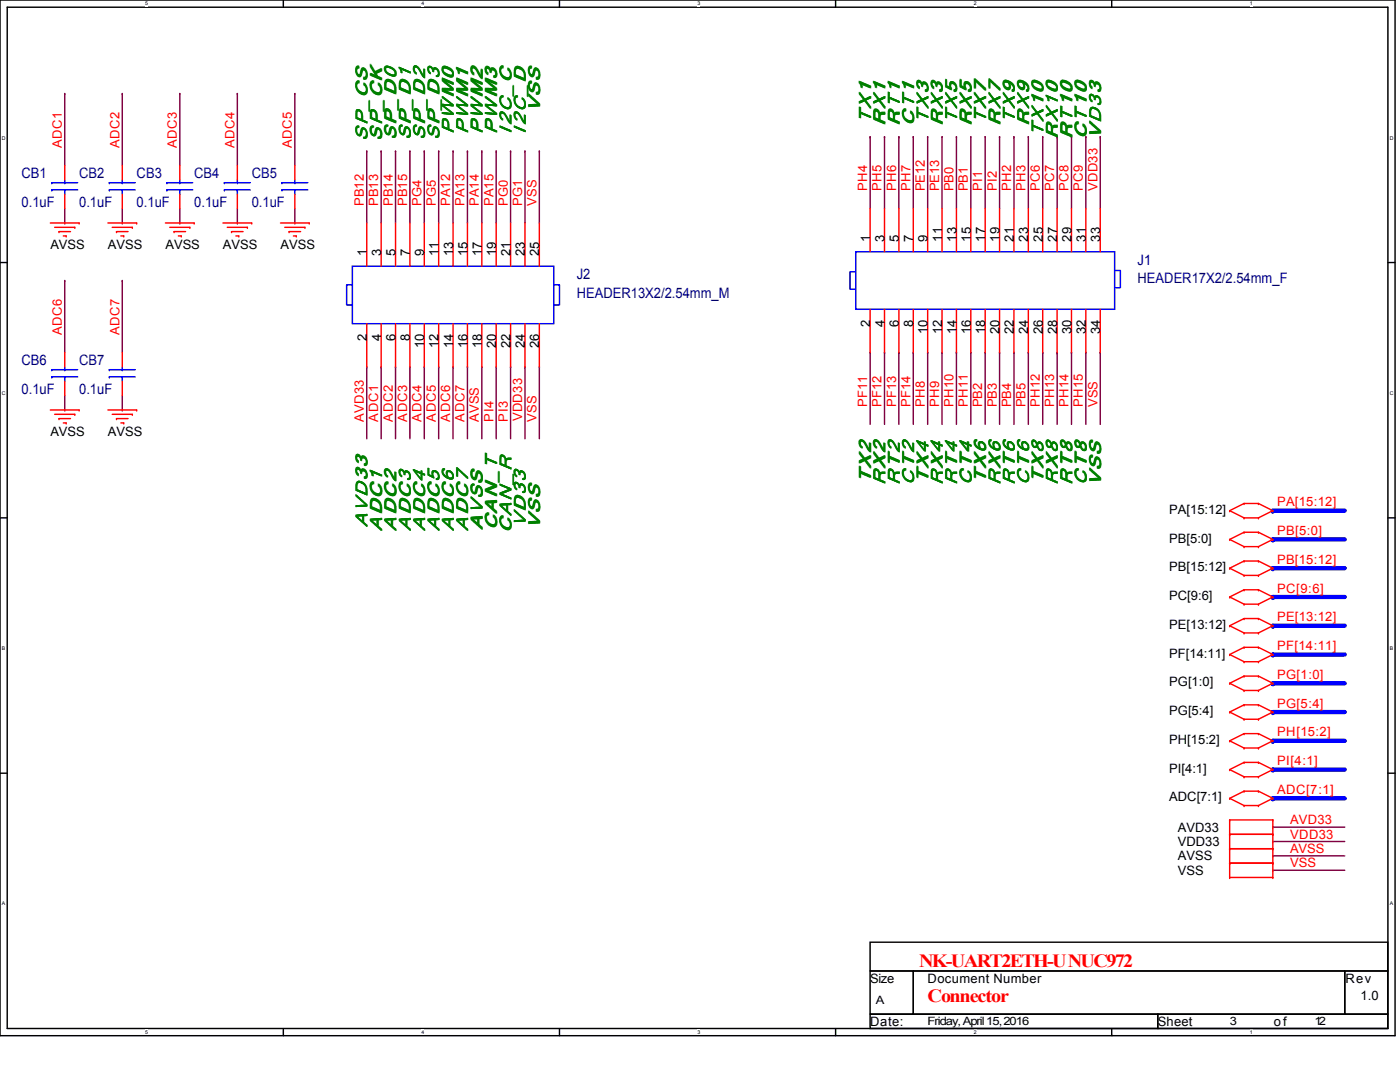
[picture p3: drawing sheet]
<svg xmlns="http://www.w3.org/2000/svg" width="279mm" height="216mm" viewBox="0 0 279 216" stroke-linecap="round" stroke-linejoin="round" font-family="sans-serif">
<path d="M0 0h278.4v206.7h-278.4zM1.4 1.4h275.6v203.8h-275.6z" fill="none" stroke="#000" stroke-width=".29"/>
<g fill="#fff">
<path d="M29 .2h.6v1.1h-.6z"/>
<path d="M29 205.4h.6v1.1h-.6z"/>
</g>
<path d="M56.5 0v1.4M56.5 205.2v1.5" fill="none" stroke="#000" stroke-width=".29"/>
<g fill="#fff">
<path d="M84.1 .2h.6v1.1h-.6z"/>
<path d="M84.1 205.4h.6v1.1h-.6z"/>
</g>
<path d="M111.7 0v1.4M111.7 205.2v1.5" fill="none" stroke="#000" stroke-width=".29"/>
<g fill="#fff">
<path d="M139.2 .2h.6v1.1h-.6z"/>
<path d="M139.2 205.4h.6v1.1h-.6z"/>
</g>
<path d="M166.8 0v1.4M166.8 205.2v1.5" fill="none" stroke="#000" stroke-width=".29"/>
<g fill="#fff">
<path d="M194.3 .2h.6v1.1h-.6z"/>
<path d="M194.3 205.4h.6v1.1h-.6z"/>
</g>
<path d="M221.9 0v1.4M221.9 205.2v1.5" fill="none" stroke="#000" stroke-width=".29"/>
<g fill="#fff">
<path d="M249.4 .2h.6v1.1h-.6z"/>
<path d="M249.4 205.4h.6v1.1h-.6z"/>
<path d="M.4 26.9h.7v1.2h-.7z"/>
<path d="M277.3 26.9h.8v1.2h-.8z"/>
<path d="M.4 77.9h.7v1.1h-.7z"/>
<path d="M277.3 77.9h.8v1.1h-.8z"/>
</g>
<path d="M0 52.4h1.4M277 52.4h1.4" fill="none" stroke="#000" stroke-width=".29"/>
<g fill="#fff">
<path d="M.4 128.8h.7v1.2h-.7z"/>
<path d="M277.3 128.8h.7v1.2h-.7z"/>
</g>
<path d="M0 103.3h1.4M277 103.3h1.4" fill="none" stroke="#000" stroke-width=".29"/>
<g fill="#fff">
<path d="M.4 179.7h.7v1.2h-.7z"/>
<path d="M277.3 179.7h.7v1.2h-.7z"/>
</g>
<path d="M0 154.3h1.4M277 154.3h1.4" fill="none" stroke="#000" stroke-width=".29"/>
<path d="M254 113.4h14.4" fill="none" stroke="#00f" stroke-width=".86"/>
<circle cx="254" cy="113.4" r=".43" fill="#00f"/>
<path d="M254 170.8h.1M254 167.9h.1M254 170.8h14.4M254 167.9h14.4" fill="none" stroke="#800040" stroke-width=".29"/>
<path d="M254 107.6h14.4" fill="none" stroke="#00f" stroke-width=".86"/>
<circle cx="254" cy="107.6" r=".43" fill="#00f"/>
<path d="M254 124.9h14.4" fill="none" stroke="#00f" stroke-width=".86"/>
<circle cx="254" cy="124.9" r=".43" fill="#00f"/>
<path d="M254 147.8h14.4" fill="none" stroke="#00f" stroke-width=".86"/>
<circle cx="254" cy="147.8" r=".43" fill="#00f"/>
<path d="M254 153.6h14.4" fill="none" stroke="#00f" stroke-width=".86"/>
<circle cx="254" cy="153.6" r=".43" fill="#00f"/>
<path d="M254 130.6h14.4" fill="none" stroke="#00f" stroke-width=".86"/>
<circle cx="254" cy="130.6" r=".43" fill="#00f"/>
<g fill="none" stroke="#800040" stroke-width=".29">
<path d="M173.7 27.3h.1M173.7 27.3v14.3M176.5 27.3h.1M176.5 27.3v14.3M179.4 27.3h.1M179.4 27.3v14.3M182.3 27.3h.1M182.3 27.3v14.3M185.1 27.3h.1M185.1 27.3v14.3M188 27.3h.1M188 27.3v14.3"/>
<path d="M190.9 27.3h.1M190.9 27.3v14.3M193.7 27.3h.1M193.7 27.3v14.3M196.6 27.3h.1M196.6 27.3v14.3M199.5 27.3h.1M199.5 27.3v14.3M202.4 27.3h.1M202.4 27.3v14.3M205.2 27.3h.1M205.2 27.3v14.3"/>
<path d="M208.1 27.3h.1M208.1 27.3v14.3M211 27.3h.1M211 27.3v14.3M213.8 27.3h.1M213.8 27.3v14.3M216.7 27.3h.1M216.7 27.3v14.3M219.6 27.3h.1M219.6 27.3v14.3M173.7 70.3h.1M173.7 70.3v14.4"/>
<path d="M176.5 70.3h.1M176.5 70.3v14.4M179.4 70.3h.1M179.4 70.3v14.4M182.3 70.3h.1M182.3 70.3v14.4M185.1 70.3h.1M185.1 70.3v14.4M188 70.3h.1M188 70.3v14.4M190.9 70.3h.1M190.9 70.3v14.4"/>
<path d="M193.7 70.3h.1M193.7 70.3v14.4M196.6 70.3h.1M196.6 70.3v14.4M199.5 70.3h.1M199.5 70.3v14.4M202.4 70.3h.1M202.4 70.3v14.4M205.2 70.3h.1M205.2 70.3v14.4M208.1 70.3h.1M208.1 70.3v14.4"/>
<path d="M211 70.3h.1M211 70.3v14.4M213.8 70.3h.1M213.8 70.3v14.4M216.7 70.3h.1M216.7 70.3v14.4M219.6 70.3h.1M219.6 70.3v14.4"/>
</g>
<path d="M254 101.9h14.4" fill="none" stroke="#00f" stroke-width=".86"/>
<circle cx="254" cy="101.9" r=".43" fill="#00f"/>
<path d="M254 119.1h14.4" fill="none" stroke="#00f" stroke-width=".86"/>
<circle cx="254" cy="119.1" r=".43" fill="#00f"/>
<path d="M254 136.3h14.4" fill="none" stroke="#00f" stroke-width=".86"/>
<circle cx="254" cy="136.3" r=".43" fill="#00f"/>
<path d="M254 142.1h14.4" fill="none" stroke="#00f" stroke-width=".86"/>
<circle cx="254" cy="142.1" r=".43" fill="#00f"/>
<path d="M254 159.3h14.4" fill="none" stroke="#00f" stroke-width=".86"/>
<circle cx="254" cy="159.3" r=".43" fill="#00f"/>
<g fill="none" stroke="#800040" stroke-width=".29">
<path d="M12.9 18.7h.1M12.9 18.7v14.3M24.4 18.7h.1M24.4 18.7v14.3M35.9 18.7h.1M35.9 18.7v14.3M47.4 18.7h.1M47.4 18.7v14.3M58.8 18.7h.1M58.8 18.7v14.3M73.2 30.1h.1M73.2 30.1v14.4"/>
<path d="M76.1 30.1h.1M76.1 30.1v14.4M78.9 30.1h.1M78.9 30.1v14.4M81.8 30.1h.1M81.8 30.1v14.4M84.7 30.1h.1M84.7 30.1v14.4M87.5 30.1h.1M87.5 30.1v14.4M90.4 30.1h.1M90.4 30.1v14.4"/>
<path d="M93.3 30.1h.1M93.3 30.1v14.4M96.2 30.1h.1M96.2 30.1v14.4M99 30.1h.1M99 30.1v14.4M101.9 30.1h.1M101.9 30.1v14.4M104.8 30.1h.1M104.8 30.1v14.4M107.6 30.1h.1M107.6 30.1v14.4"/>
<path d="M12.9 56h.1M12.9 44.5h.1M12.9 41.6v2.9M12.9 56v14.3M24.4 56h.1M24.4 44.5h.1M24.4 41.6v2.9M24.4 56v14.3M35.9 44.5h.1M35.9 41.6v2.9M47.4 44.5h.1M47.4 41.6v2.9"/>
<path d="M58.8 44.5h.1M58.8 41.6v2.9M12.9 78.9v2.9M24.4 78.9v2.9M73.2 73.2h.1M73.2 73.2v14.3M76.1 73.2h.1M76.1 73.2v14.3M78.9 73.2h.1M78.9 73.2v14.3M81.8 73.2h.1M81.8 73.2v14.3"/>
<path d="M84.7 73.2h.1M84.7 73.2v14.3M87.5 73.2h.1M87.5 73.2v14.3M90.4 73.2h.1M90.4 73.2v14.3M93.3 73.2h.1M93.3 73.2v14.3M96.2 73.2h.1M96.2 73.2v14.3M99 73.2h.1M99 73.2v14.3"/>
<path d="M101.9 73.2h.1M101.9 73.2v14.3M104.8 73.2h.1M104.8 73.2v14.3M107.6 73.2h.1M107.6 73.2v14.3M12.9 81.8h.1M24.4 81.8h.1M254 165h.1M254 173.7h.1M254 165h14.4M254 173.7h14.4"/>
</g>
<g fill="none" stroke="#f00" stroke-width=".29">
<path d="M12.9 33v2.9M12.9 38.8v2.8M24.4 33v2.9M24.4 38.8v2.8M35.9 33v2.9M35.9 38.8v2.8M47.4 33v2.9M47.4 38.8v2.8M58.8 33v2.9M58.8 38.8v2.8M10.1 44.5h5.7M10.9 45.4h4"/>
<path d="M11.8 46.2h.1M11.8 46.2h2.3M12.6 47.1h.6M13.2 47.1h.1M14.9 45.4h.1M15.8 44.5h.1M21.5 44.5h5.8M22.4 45.4h4M23.3 46.2h.1M23.3 46.2h2.3M24.1 47.1h.6M24.7 47.1h.1"/>
<path d="M26.4 45.4h.1M27.3 44.5h.1M33 44.5h5.8M33.9 45.4h4M34.7 46.2h.1M34.7 46.2h2.3M35.6 47.1h.6M36.2 47.1h.1M37.9 45.4h.1M38.8 44.5h.1M44.5 44.5h5.7M45.4 45.4h4"/>
<path d="M46.2 46.2h.1M46.2 46.2h2.3M47.1 47.1h.6M47.7 47.1h.1M49.4 45.4h.1M50.2 44.5h.1M56 44.5h5.7M56.8 45.4h4.1M57.7 46.2h.1M57.7 46.2h2.3M58.6 47.1h.5M59.1 47.1h.1"/>
<path d="M60.9 45.4h.1M61.7 44.5h.1M73.2 44.5v8.6M76.1 44.5v8.6M78.9 44.5v8.6M81.8 44.5v8.6M84.7 44.5v8.6M87.5 44.5v8.6M90.4 44.5v8.6M93.3 44.5v8.6M96.2 44.5v8.6M99 44.5v8.6"/>
<path d="M101.9 44.5v8.6M104.8 44.5v8.6M107.6 44.5v8.6M173.7 41.6v8.6M176.5 41.6v8.6M179.4 41.6v8.6M182.3 41.6v8.6M185.1 41.6v8.6M188 41.6v8.6M190.9 41.6v8.6M193.7 41.6v8.6M196.6 41.6v8.6"/>
<path d="M199.5 41.6v8.6M202.4 41.6v8.6M205.2 41.6v8.6M208.1 41.6v8.6M211 41.6v8.6M213.8 41.6v8.6M216.7 41.6v8.6M219.6 41.6v8.6M12.9 70.3v2.9M12.9 76.1v2.8M24.4 70.3v2.9M24.4 76.1v2.8"/>
<path d="M73.2 64.6v8.6M76.1 64.6v8.6M78.9 64.6v8.6M81.8 64.6v8.6M84.7 64.6v8.6M87.5 64.6v8.6M90.4 64.6v8.6M93.3 64.6v8.6M96.2 64.6v8.6M99 64.6v8.6M101.9 64.6v8.6M104.8 64.6v8.6"/>
<path d="M107.6 64.6v8.6M173.7 61.7v8.6M176.5 61.7v8.6M179.4 61.7v8.6M182.3 61.7v8.6M185.1 61.7v8.6M188 61.7v8.6M190.9 61.7v8.6M193.7 61.7v8.6M196.6 61.7v8.6M199.5 61.7v8.6M202.4 61.7v8.6"/>
<path d="M205.2 61.7v8.6M208.1 61.7v8.6M211 61.7v8.6M213.8 61.7v8.6M216.7 61.7v8.6M219.6 61.7v8.6M10.1 81.8h5.7M10.9 82.7h4M11.8 83.5h.1M11.8 83.5h2.3M12.6 84.4h.6M13.2 84.4h.1"/>
<path d="M14.9 82.7h.1M15.8 81.8h.1M21.5 81.8h5.8M22.4 82.7h4M23.3 83.5h.1M23.3 83.5h2.3M24.1 84.4h.6M24.7 84.4h.1M26.4 82.7h.1M27.3 81.8h.1M245.4 113.4h.1M245.4 107.6h.1"/>
<path d="M245.4 101.9h.1M245.4 119.1h.1M245.4 113.4l2.9 1.4M245.4 107.6l2.9 1.5M245.4 101.9l2.9 1.4M245.4 119.1l2.9 1.5M248.3 111.9h.1M248.3 114.8h.1M248.3 106.2h.1M248.3 109.1h.1M248.3 100.5h.1M248.3 103.3h.1"/>
<path d="M248.3 117.7h.1M248.3 111.9l-2.9 1.5M248.3 111.9h2.8M248.3 114.8h2.8M248.3 106.2l-2.9 1.4M248.3 106.2h2.8M248.3 109.1h2.8M248.3 100.5l-2.9 1.4M248.3 100.5h2.8M248.3 103.3h2.8M248.3 117.7l-2.9 1.4M248.3 117.7h2.8"/>
<path d="M251.1 111.9h.1M251.1 114.8h.1M251.1 106.2h.1M251.1 109.1h.1M251.1 100.5h.1M251.1 103.3h.1M251.1 117.7h.1M251.1 111.9l2.9 1.5M251.1 106.2l2.9 1.4M251.1 100.5l2.9 1.4M251.1 117.7l2.9 1.4M254 113.4h.1"/>
<path d="M254 107.6h.1M254 101.9h.1M254 119.1h.1M254 113.4l-2.9 1.4M254 107.6l-2.9 1.5M254 101.9l-2.9 1.4M254 119.1l-2.9 1.5M245.4 124.9h.1M245.4 130.6h.1M245.4 136.3h.1M245.4 124.9l2.9 1.4M245.4 130.6l2.9 1.4"/>
<path d="M245.4 136.3l2.9 1.5M248.3 123.4h.1M248.3 126.3h.1M248.3 129.2h.1M248.3 132h.1M248.3 120.6h.1M248.3 134.9h.1M248.3 137.8h.1M248.3 123.4l-2.9 1.5M248.3 123.4h2.8M248.3 126.3h2.8M248.3 129.2l-2.9 1.4"/>
<path d="M248.3 129.2h2.8M248.3 132h2.8M248.3 120.6h2.8M248.3 134.9l-2.9 1.4M248.3 134.9h2.8M248.3 137.8h2.8M251.1 123.4h.1M251.1 126.3h.1M251.1 129.2h.1M251.1 132h.1M251.1 120.6h.1M251.1 134.9h.1"/>
<path d="M251.1 137.8h.1M251.1 123.4l2.9 1.5M251.1 129.2l2.9 1.4M251.1 134.9l2.9 1.4M254 124.9h.1M254 130.6h.1M254 136.3h.1M254 124.9l-2.9 1.4M254 130.6l-2.9 1.4M254 136.3l-2.9 1.5M245.4 147.8h.1M245.4 153.6h.1"/>
<path d="M245.4 142.1h.1M245.4 159.3h.1M245.4 147.8l2.9 1.5M245.4 153.6l2.9 1.4M245.4 142.1l2.9 1.4M245.4 159.3l2.9 1.4M248.3 146.4h.1M248.3 149.3h.1M248.3 152.1h.1M248.3 155h.1M248.3 140.6h.1M248.3 143.5h.1"/>
<path d="M248.3 157.9h.1M248.3 146.4l-2.9 1.4M248.3 146.4h2.8M248.3 149.3h2.8M248.3 152.1l-2.9 1.5M248.3 152.1h2.8M248.3 155h2.8M248.3 140.6l-2.9 1.5M248.3 140.6h2.8M248.3 143.5h2.8M248.3 157.9l-2.9 1.4M248.3 157.9h2.8"/>
<path d="M251.1 146.4h.1M251.1 149.3h.1M251.1 152.1h.1M251.1 155h.1M251.1 140.6h.1M251.1 143.5h.1M251.1 157.9h.1M251.1 146.4l2.9 1.4M251.1 152.1l2.9 1.5M251.1 140.6l2.9 1.5M251.1 157.9l2.9 1.4M254 147.8h.1"/>
<path d="M254 153.6h.1M254 142.1h.1M254 159.3h.1M254 147.8l-2.9 1.5M254 153.6l-2.9 1.4M254 142.1l-2.9 1.4M254 159.3l-2.9 1.4M245.4 172.2h.1M245.4 169.3h.1M245.4 166.5h.1M245.4 163.6h.1M245.4 175.1h.1"/>
<path d="M245.4 169.3h8.6M245.4 172.2h8.6M245.4 163.6v11.5M245.4 166.5h8.6M245.4 163.6h8.6M245.4 175.1h8.6M248.3 160.7h.1M248.3 160.7h2.8M251.1 160.7h.1M254 169.3h.1M254 172.2h.1M254 166.5h.1"/>
<path d="M254 163.6h.1M254 175.1h.1M254 163.6v11.5"/>
</g>
<path d="M173.7 188h103.3v5.7h-103.3zM173.7 193.7h8.6v8.7h-8.6zM182.3 193.7h86.1v8.7h-86.1zM268.4 193.7h8.6v8.7h-8.6zM173.7 202.4h57.4v2.8h-57.4zM231.1 202.4h45.9v2.8h-45.9z" fill="none" stroke="#000" stroke-width=".29"/>
<g fill="none" stroke="#00f" stroke-width=".29">
<path d="M10.3 37.9h.1M10.3 36.5h.1M10.3 37.9h5.2M10.3 36.5h5.2M12.9 36.5h.1M12.9 37.9h.1M12.9 35.9v.6M12.9 37.9v.9M21.8 37.9h.1M21.8 36.5h.1M21.8 37.9h5.2M21.8 36.5h5.2"/>
<path d="M24.4 36.5h.1M24.4 37.9h.1M24.4 35.9v.6M24.4 37.9v.9M33.3 37.9h.1M33.3 36.5h.1M33.3 37.9h5.2M33.3 36.5h5.2M35.9 36.5h.1M35.9 37.9h.1M35.9 35.9v.6M35.9 37.9v.9"/>
<path d="M44.8 37.9h.1M44.8 36.5h.1M44.8 37.9h5.1M44.8 36.5h5.1M47.4 36.5h.1M47.4 37.9h.1M47.4 35.9v.6M47.4 37.9v.9M56.3 37.9h.1M56.3 36.5h.1M56.3 37.9h5.1M56.3 36.5h5.1"/>
<path d="M58.8 36.5h.1M58.8 37.9h.1M58.8 35.9v.6M58.8 37.9v.9M70.3 53.1h40.2v11.5h-40.2zM70.3 56.8h-1.1v4.1h1.1M110.5 56.8h1.2v4.1h-1.2M170.8 50.2h51.6v11.5h-51.6zM170.8 54.3h-1.2v3.4h1.2M222.4 54h1.2v3.4h-1.2M10.3 75.2h.1M10.3 73.8h.1"/>
<path d="M10.3 75.2h5.2M10.3 73.8h5.2M12.9 73.8h.1M12.9 75.2h.1M12.9 73.2v.6M12.9 75.2v.9M21.8 75.2h.1M21.8 73.8h.1M21.8 75.2h5.2M21.8 73.8h5.2M24.4 73.8h.1M24.4 75.2h.1"/>
<path d="M24.4 73.2v.6M24.4 75.2v.9"/>
</g>
<g font-size="3.7" fill="#f00">
<text x="183.4" y="193">NK-UART2ETH-U NUC972</text>
<text x="185.1" y="199.9">Connector</text>
</g>
<g font-size="3.4" fill="#008000">
<text x="107.8" y="22.2" transform="rotate(-90 107.8 22.2)">VSS</text>
<text x="73.4" y="28.1" transform="rotate(-90 73.4 28.1)">SP_CS</text>
<text x="76.2" y="28.1" transform="rotate(-90 76.2 28.1)">SP_CK</text>
<text x="79.1" y="27.8" transform="rotate(-90 79.1 27.8)">SP_ D0</text>
<text x="82" y="27.8" transform="rotate(-90 82 27.8)">SP_ D1</text>
<text x="84.9" y="27.8" transform="rotate(-90 84.9 27.8)">SP_ D2</text>
<text x="87.7" y="27.8" transform="rotate(-90 87.7 27.8)">SP_ D3</text>
<text x="90.6" y="26.7" transform="rotate(-90 90.6 26.7)">PWM0</text>
<text x="93.5" y="26.7" transform="rotate(-90 93.5 26.7)">PWM1</text>
<text x="96.3" y="26.7" transform="rotate(-90 96.3 26.7)">PWM2</text>
<text x="99.2" y="26.7" transform="rotate(-90 99.2 26.7)">PWM3</text>
<text x="102.1" y="26.7" transform="rotate(-90 102.1 26.7)">I 2C_C</text>
<text x="104.9" y="26.7" transform="rotate(-90 104.9 26.7)">I 2C_D</text>
<text x="173.8" y="24.5" transform="rotate(-90 173.8 24.5)">TX1</text>
<text x="176.7" y="25" transform="rotate(-90 176.7 25)">RX1</text>
<text x="179.6" y="25" transform="rotate(-90 179.6 25)">R T1</text>
<text x="182.4" y="25" transform="rotate(-90 182.4 25)">C T1</text>
<text x="185.3" y="24.5" transform="rotate(-90 185.3 24.5)">TX3</text>
<text x="188.2" y="25" transform="rotate(-90 188.2 25)">RX3</text>
<text x="191" y="24.5" transform="rotate(-90 191 24.5)">TX5</text>
<text x="193.9" y="25" transform="rotate(-90 193.9 25)">RX5</text>
<text x="196.8" y="24.5" transform="rotate(-90 196.8 24.5)">TX7</text>
<text x="199.7" y="25" transform="rotate(-90 199.7 25)">RX7</text>
<text x="202.5" y="24.5" transform="rotate(-90 202.5 24.5)">TX9</text>
<text x="205.4" y="25" transform="rotate(-90 205.4 25)">RX9</text>
<text x="208.3" y="27.1" transform="rotate(-90 208.3 27.1)">TX10</text>
<text x="211.1" y="27.6" transform="rotate(-90 211.1 27.6)">RX10</text>
<text x="214" y="27.6" transform="rotate(-90 214 27.6)">RT 10</text>
<text x="216.9" y="27.6" transform="rotate(-90 216.9 27.6)">CT 10</text>
<text x="219.8" y="27.6" transform="rotate(-90 219.8 27.6)">VD33</text>
<text x="173.8" y="96.2" transform="rotate(-90 173.8 96.2)">TX2</text>
<text x="176.7" y="96.8" transform="rotate(-90 176.7 96.8)">RX2</text>
<text x="179.6" y="96.7" transform="rotate(-90 179.6 96.7)">R T2</text>
<text x="182.4" y="96.7" transform="rotate(-90 182.4 96.7)">C T2</text>
<text x="185.3" y="96.2" transform="rotate(-90 185.3 96.2)">TX4</text>
<text x="188.2" y="96.8" transform="rotate(-90 188.2 96.8)">RX4</text>
<text x="191" y="96.7" transform="rotate(-90 191 96.7)">R T4</text>
<text x="193.9" y="96.7" transform="rotate(-90 193.9 96.7)">C T4</text>
<text x="196.8" y="96.2" transform="rotate(-90 196.8 96.2)">TX6</text>
<text x="199.7" y="96.8" transform="rotate(-90 199.7 96.8)">RX6</text>
<text x="202.5" y="96.7" transform="rotate(-90 202.5 96.7)">R T6</text>
<text x="205.4" y="96.7" transform="rotate(-90 205.4 96.7)">C T6</text>
<text x="208.3" y="96.2" transform="rotate(-90 208.3 96.2)">TX8</text>
<text x="211.1" y="96.8" transform="rotate(-90 211.1 96.8)">RX8</text>
<text x="214" y="96.7" transform="rotate(-90 214 96.7)">R T8</text>
<text x="216.9" y="96.7" transform="rotate(-90 216.9 96.7)">C T8</text>
<text x="219.8" y="96.8" transform="rotate(-90 219.8 96.8)">VSS</text>
<text x="73.4" y="105.1" transform="rotate(-90 73.4 105.1)">AVD33</text>
<text x="76.2" y="105.9" transform="rotate(-90 76.2 105.9)">A DC1</text>
<text x="79.1" y="105.9" transform="rotate(-90 79.1 105.9)">A DC2</text>
<text x="82" y="105.9" transform="rotate(-90 82 105.9)">A DC3</text>
<text x="84.9" y="105.9" transform="rotate(-90 84.9 105.9)">A DC4</text>
<text x="87.7" y="105.9" transform="rotate(-90 87.7 105.9)">A DC5</text>
<text x="90.6" y="105.9" transform="rotate(-90 90.6 105.9)">A DC6</text>
<text x="93.5" y="105.9" transform="rotate(-90 93.5 105.9)">A DC7</text>
<text x="96.3" y="105.6" transform="rotate(-90 96.3 105.6)">AVSS</text>
<text x="99.2" y="105.6" transform="rotate(-90 99.2 105.6)">CAN_T</text>
<text x="102.1" y="106.2" transform="rotate(-90 102.1 106.2)">CAN _R</text>
<text x="104.9" y="105.1" transform="rotate(-90 104.9 105.1)">VD33</text>
<text x="107.8" y="105.4" transform="rotate(-90 107.8 105.4)">VSS</text>
</g>
<g font-size="2.9" fill="#000080">
<text x="4.3" y="35.6">CB1</text>
<text x="15.8" y="35.6">CB2</text>
<text x="27.3" y="35.6">CB3</text>
<text x="38.8" y="35.6">CB4</text>
<text x="50.2" y="35.6">CB5</text>
<text x="4.3" y="41.4">0.1uF</text>
<text x="15.8" y="41.4">0.1uF</text>
<text x="27.3" y="41.4">0.1uF</text>
<text x="38.8" y="41.4">0.1uF</text>
<text x="50.2" y="41.4">0.1uF</text>
<text x="227" y="52.8">J1</text>
<text x="115.1" y="55.7">J2</text>
<text x="115.1" y="59.4">HEADER13X2/2.54mm_M</text>
<text x="227" y="56.6">HEADER17X2/2.54mm_F</text>
<text x="4.3" y="72.9">CB6</text>
<text x="15.8" y="72.9">CB7</text>
<text x="4.3" y="78.7">0.1uF</text>
<text x="15.8" y="78.7">0.1uF</text>
</g>
<g font-size="2.6" fill="#f00">
<text x="12.4" y="29.6" transform="rotate(-90 12.4 29.6)">ADC1</text>
<text x="23.8" y="29.6" transform="rotate(-90 23.8 29.6)">ADC2</text>
<text x="35.3" y="29.6" transform="rotate(-90 35.3 29.6)">ADC3</text>
<text x="46.8" y="29.6" transform="rotate(-90 46.8 29.6)">ADC4</text>
<text x="58.3" y="29.6" transform="rotate(-90 58.3 29.6)">ADC5</text>
<text x="72.6" y="41.1" transform="rotate(-90 72.6 41.1)">PB12</text>
<text x="75.5" y="41.1" transform="rotate(-90 75.5 41.1)">PB13</text>
<text x="78.4" y="41.1" transform="rotate(-90 78.4 41.1)">PB14</text>
<text x="81.2" y="41.1" transform="rotate(-90 81.2 41.1)">PB15</text>
<text x="84.1" y="41.1" transform="rotate(-90 84.1 41.1)">PG4</text>
<text x="87" y="41.1" transform="rotate(-90 87 41.1)">PG5</text>
<text x="89.8" y="41.1" transform="rotate(-90 89.8 41.1)">PA12</text>
<text x="92.7" y="41.1" transform="rotate(-90 92.7 41.1)">PA13</text>
<text x="95.6" y="41.1" transform="rotate(-90 95.6 41.1)">PA14</text>
<text x="98.5" y="41.1" transform="rotate(-90 98.5 41.1)">PA15</text>
<text x="101.3" y="41.1" transform="rotate(-90 101.3 41.1)">PG0</text>
<text x="104.2" y="41.1" transform="rotate(-90 104.2 41.1)">PG1</text>
<text x="107.1" y="41.1" transform="rotate(-90 107.1 41.1)">VSS</text>
<text x="173.1" y="38.1" transform="rotate(-90 173.1 38.1)">PH4</text>
<text x="176" y="38.1" transform="rotate(-90 176 38.1)">PH5</text>
<text x="178.8" y="38.1" transform="rotate(-90 178.8 38.1)">PH6</text>
<text x="181.7" y="38.1" transform="rotate(-90 181.7 38.1)">PH7</text>
<text x="184.6" y="38.2" transform="rotate(-90 184.6 38.2)">PE12</text>
<text x="187.4" y="38.2" transform="rotate(-90 187.4 38.2)">PE13</text>
<text x="190.3" y="38.2" transform="rotate(-90 190.3 38.2)">PB0</text>
<text x="193.2" y="38.2" transform="rotate(-90 193.2 38.2)">PB1</text>
<text x="196" y="38.2" transform="rotate(-90 196 38.2)">PI1</text>
<text x="198.9" y="38.2" transform="rotate(-90 198.9 38.2)">PI2</text>
<text x="201.8" y="38.1" transform="rotate(-90 201.8 38.1)">PH2</text>
<text x="204.7" y="38.1" transform="rotate(-90 204.7 38.1)">PH3</text>
<text x="207.5" y="38.1" transform="rotate(-90 207.5 38.1)">PC6</text>
<text x="210.4" y="38.1" transform="rotate(-90 210.4 38.1)">PC7</text>
<text x="213.3" y="38.1" transform="rotate(-90 213.3 38.1)">PC8</text>
<text x="216.1" y="38.1" transform="rotate(-90 216.1 38.1)">PC9</text>
<text x="219" y="38.1" transform="rotate(-90 219 38.1)">VDD33</text>
<text x="12.4" y="66.9" transform="rotate(-90 12.4 66.9)">ADC6</text>
<text x="23.8" y="66.9" transform="rotate(-90 23.8 66.9)">ADC7</text>
<text x="173.1" y="81.2" transform="rotate(-90 173.1 81.2)">PF11</text>
<text x="176" y="81.2" transform="rotate(-90 176 81.2)">PF12</text>
<text x="178.8" y="81.2" transform="rotate(-90 178.8 81.2)">PF13</text>
<text x="181.7" y="81.2" transform="rotate(-90 181.7 81.2)">PF14</text>
<text x="184.6" y="81.2" transform="rotate(-90 184.6 81.2)">PH8</text>
<text x="187.4" y="81.2" transform="rotate(-90 187.4 81.2)">PH9</text>
<text x="190.3" y="81.2" transform="rotate(-90 190.3 81.2)">PH10</text>
<text x="193.2" y="81.2" transform="rotate(-90 193.2 81.2)">PH11</text>
<text x="196" y="81.2" transform="rotate(-90 196 81.2)">PB2</text>
<text x="198.9" y="81.2" transform="rotate(-90 198.9 81.2)">PB3</text>
<text x="201.8" y="81.2" transform="rotate(-90 201.8 81.2)">PB4</text>
<text x="204.7" y="81.2" transform="rotate(-90 204.7 81.2)">PB5</text>
<text x="207.5" y="81.2" transform="rotate(-90 207.5 81.2)">PH12</text>
<text x="210.4" y="81.2" transform="rotate(-90 210.4 81.2)">PH13</text>
<text x="213.3" y="81.2" transform="rotate(-90 213.3 81.2)">PH14</text>
<text x="216.1" y="81.2" transform="rotate(-90 216.1 81.2)">PH15</text>
<text x="219" y="81.2" transform="rotate(-90 219 81.2)">VSS</text>
<text x="72.6" y="84.1" transform="rotate(-90 72.6 84.1)">AVD33</text>
<text x="75.5" y="84.1" transform="rotate(-90 75.5 84.1)">ADC1</text>
<text x="78.4" y="84.1" transform="rotate(-90 78.4 84.1)">ADC2</text>
<text x="81.2" y="84.1" transform="rotate(-90 81.2 84.1)">ADC3</text>
<text x="84.1" y="84.1" transform="rotate(-90 84.1 84.1)">ADC4</text>
<text x="87" y="84.1" transform="rotate(-90 87 84.1)">ADC5</text>
<text x="89.8" y="84.1" transform="rotate(-90 89.8 84.1)">ADC6</text>
<text x="92.7" y="84.1" transform="rotate(-90 92.7 84.1)">ADC7</text>
<text x="95.6" y="84.1" transform="rotate(-90 95.6 84.1)">AVSS</text>
<text x="98.5" y="84.1" transform="rotate(-90 98.5 84.1)">PI4</text>
<text x="101.3" y="84.1" transform="rotate(-90 101.3 84.1)">PI3</text>
<text x="104.2" y="84" transform="rotate(-90 104.2 84)">VDD33</text>
<text x="107.1" y="84.1" transform="rotate(-90 107.1 84.1)">VSS</text>
<text x="254.9" y="101">PA[15:12]</text>
<text x="254.9" y="106.8">PB[5:0]</text>
<text x="254.9" y="112.5">PB[15:12]</text>
<text x="254.9" y="118.3">PC[9:6]</text>
<text x="254.9" y="124">PE[13:12]</text>
<text x="254.9" y="129.7">PF[14:11]</text>
<text x="254.9" y="135.5">PG[1:0]</text>
<text x="254.9" y="141.2">PG[5:4]</text>
<text x="254.9" y="147">PH[15:2]</text>
<text x="254.9" y="152.7">PI[4:1]</text>
<text x="254.9" y="158.4">ADC[7:1]</text>
<text x="257.5" y="164.5">AVD33</text>
<text x="257.5" y="167.3">VDD33</text>
<text x="257.5" y="170.2">AVSS</text>
<text x="257.5" y="173.1">VSS</text>
</g>
<g font-size="2.6">
<text x="10.1" y="49.7">AVSS</text>
<text x="21.5" y="49.7">AVSS</text>
<text x="33" y="49.7">AVSS</text>
<text x="44.5" y="49.7">AVSS</text>
<text x="56" y="49.7">AVSS</text>
<text x="73.2" y="51.1" transform="rotate(-90 73.2 51.1)">1</text>
<text x="76.1" y="51.1" transform="rotate(-90 76.1 51.1)">3</text>
<text x="78.9" y="51.1" transform="rotate(-90 78.9 51.1)">5</text>
<text x="81.8" y="51.1" transform="rotate(-90 81.8 51.1)">7</text>
<text x="84.7" y="51.1" transform="rotate(-90 84.7 51.1)">9</text>
<text x="87.5" y="51.1" transform="rotate(-90 87.5 51.1)">11</text>
<text x="90.4" y="51.1" transform="rotate(-90 90.4 51.1)">13</text>
<text x="93.3" y="51.1" transform="rotate(-90 93.3 51.1)">15</text>
<text x="96.2" y="51.1" transform="rotate(-90 96.2 51.1)">17</text>
<text x="99" y="51.1" transform="rotate(-90 99 51.1)">19</text>
<text x="101.9" y="51.1" transform="rotate(-90 101.9 51.1)">21</text>
<text x="104.8" y="51.1" transform="rotate(-90 104.8 51.1)">23</text>
<text x="107.6" y="51.1" transform="rotate(-90 107.6 51.1)">25</text>
<text x="173.6" y="48.2" transform="rotate(-90 173.6 48.2)">1</text>
<text x="176.5" y="48.2" transform="rotate(-90 176.5 48.2)">3</text>
<text x="179.4" y="48.2" transform="rotate(-90 179.4 48.2)">5</text>
<text x="182.3" y="48.2" transform="rotate(-90 182.3 48.2)">7</text>
<text x="185.1" y="48.2" transform="rotate(-90 185.1 48.2)">9</text>
<text x="188" y="48.2" transform="rotate(-90 188 48.2)">11</text>
<text x="190.9" y="48.2" transform="rotate(-90 190.9 48.2)">13</text>
<text x="193.7" y="48.2" transform="rotate(-90 193.7 48.2)">15</text>
<text x="196.6" y="48.2" transform="rotate(-90 196.6 48.2)">17</text>
<text x="199.5" y="48.2" transform="rotate(-90 199.5 48.2)">19</text>
<text x="202.3" y="48.2" transform="rotate(-90 202.3 48.2)">21</text>
<text x="205.2" y="48.2" transform="rotate(-90 205.2 48.2)">23</text>
<text x="208.1" y="48.2" transform="rotate(-90 208.1 48.2)">25</text>
<text x="211" y="48.2" transform="rotate(-90 211 48.2)">27</text>
<text x="213.8" y="48.2" transform="rotate(-90 213.8 48.2)">29</text>
<text x="216.7" y="48.2" transform="rotate(-90 216.7 48.2)">31</text>
<text x="219.6" y="48.2" transform="rotate(-90 219.6 48.2)">33</text>
<text x="173.6" y="65.2" transform="rotate(-90 173.6 65.2)">2</text>
<text x="176.5" y="65.2" transform="rotate(-90 176.5 65.2)">4</text>
<text x="179.4" y="65.2" transform="rotate(-90 179.4 65.2)">6</text>
<text x="182.3" y="65.2" transform="rotate(-90 182.3 65.2)">8</text>
<text x="73.2" y="68" transform="rotate(-90 73.2 68)">2</text>
<text x="76.1" y="68" transform="rotate(-90 76.1 68)">4</text>
<text x="78.9" y="68" transform="rotate(-90 78.9 68)">6</text>
<text x="81.8" y="68" transform="rotate(-90 81.8 68)">8</text>
<text x="84.7" y="69.5" transform="rotate(-90 84.7 69.5)">10</text>
<text x="87.5" y="69.5" transform="rotate(-90 87.5 69.5)">12</text>
<text x="90.4" y="69.5" transform="rotate(-90 90.4 69.5)">14</text>
<text x="93.3" y="69.5" transform="rotate(-90 93.3 69.5)">16</text>
<text x="96.2" y="69.5" transform="rotate(-90 96.2 69.5)">18</text>
<text x="99" y="69.5" transform="rotate(-90 99 69.5)">20</text>
<text x="101.9" y="69.5" transform="rotate(-90 101.9 69.5)">22</text>
<text x="104.8" y="69.5" transform="rotate(-90 104.8 69.5)">24</text>
<text x="107.6" y="69.5" transform="rotate(-90 107.6 69.5)">26</text>
<text x="185.1" y="66.6" transform="rotate(-90 185.1 66.6)">10</text>
<text x="188" y="66.6" transform="rotate(-90 188 66.6)">12</text>
<text x="190.9" y="66.6" transform="rotate(-90 190.9 66.6)">14</text>
<text x="193.7" y="66.6" transform="rotate(-90 193.7 66.6)">16</text>
<text x="196.6" y="66.6" transform="rotate(-90 196.6 66.6)">18</text>
<text x="199.5" y="66.6" transform="rotate(-90 199.5 66.6)">20</text>
<text x="202.3" y="66.6" transform="rotate(-90 202.3 66.6)">22</text>
<text x="205.2" y="66.6" transform="rotate(-90 205.2 66.6)">24</text>
<text x="208.1" y="66.6" transform="rotate(-90 208.1 66.6)">26</text>
<text x="211" y="66.6" transform="rotate(-90 211 66.6)">28</text>
<text x="213.8" y="66.6" transform="rotate(-90 213.8 66.6)">30</text>
<text x="216.7" y="66.6" transform="rotate(-90 216.7 66.6)">32</text>
<text x="219.6" y="66.6" transform="rotate(-90 219.6 66.6)">34</text>
<text x="10.1" y="87">AVSS</text>
<text x="21.5" y="87">AVSS</text>
<text x="233.4" y="102.5">PA[15:12]</text>
<text x="233.4" y="114">PB[15:12]</text>
<text x="233.4" y="108.3">PB[5:0]</text>
<text x="233.4" y="119.7">PC[9:6]</text>
<text x="233.4" y="125.5">PE[13:12]</text>
<text x="233.4" y="131.2">PF[14:11]</text>
<text x="233.4" y="137">PG[1:0]</text>
<text x="233.4" y="142.7">PG[5:4]</text>
<text x="233.4" y="148.4">PH[15:2]</text>
<text x="233.4" y="154.2">PI[4:1]</text>
<text x="233.4" y="159.9">ADC[7:1]</text>
<text x="235.1" y="165.9">AVD33</text>
<text x="235.1" y="171.7">AVSS</text>
<text x="235.1" y="168.8">VDD33</text>
<text x="235.1" y="174.6">VSS</text>
<text x="173.7" y="196.1">Size</text>
<text x="185.1" y="196.1">Document Number</text>
<text x="268.5" y="196.1">Rev</text>
<text x="271.5" y="199.5">1.0</text>
<text x="173.7" y="204.7">Date:</text>
<text x="231.1" y="204.7">Sheet</text>
<text x="254.2" y="204.7">of</text>
</g>
<g font-size="2.3">
<text x="174.8" y="200.4">A</text>
<text x="185.1" y="204.4">Friday, April 15, 2016</text>
<text x="245.4" y="204.4">3</text>
<text x="262.3" y="204.4">12</text>
</g>
<g font-size="1">
<text x="29" y="1.1">5</text>
<text x="84.1" y="1.1">4</text>
<text x="139.2" y="1.1">3</text>
<text x="194.3" y="1.1">2</text>
<text x="249.4" y="1.1">1</text>
<text x=".4" y="27.8">D</text>
<text x="277.3" y="27.8">D</text>
<text x=".4" y="78.8">C</text>
<text x="277.3" y="78.8">C</text>
<text x=".4" y="129.7">B</text>
<text x="277.3" y="129.7">B</text>
<text x=".4" y="180.7">A</text>
<text x="277.3" y="180.7">A</text>
<text x="29" y="206.3">5</text>
<text x="84.1" y="206.3">4</text>
<text x="139.2" y="206.3">3</text>
<text x="194.3" y="206.3">2</text>
<text x="249.4" y="206.3">1</text>
</g>
</svg>
